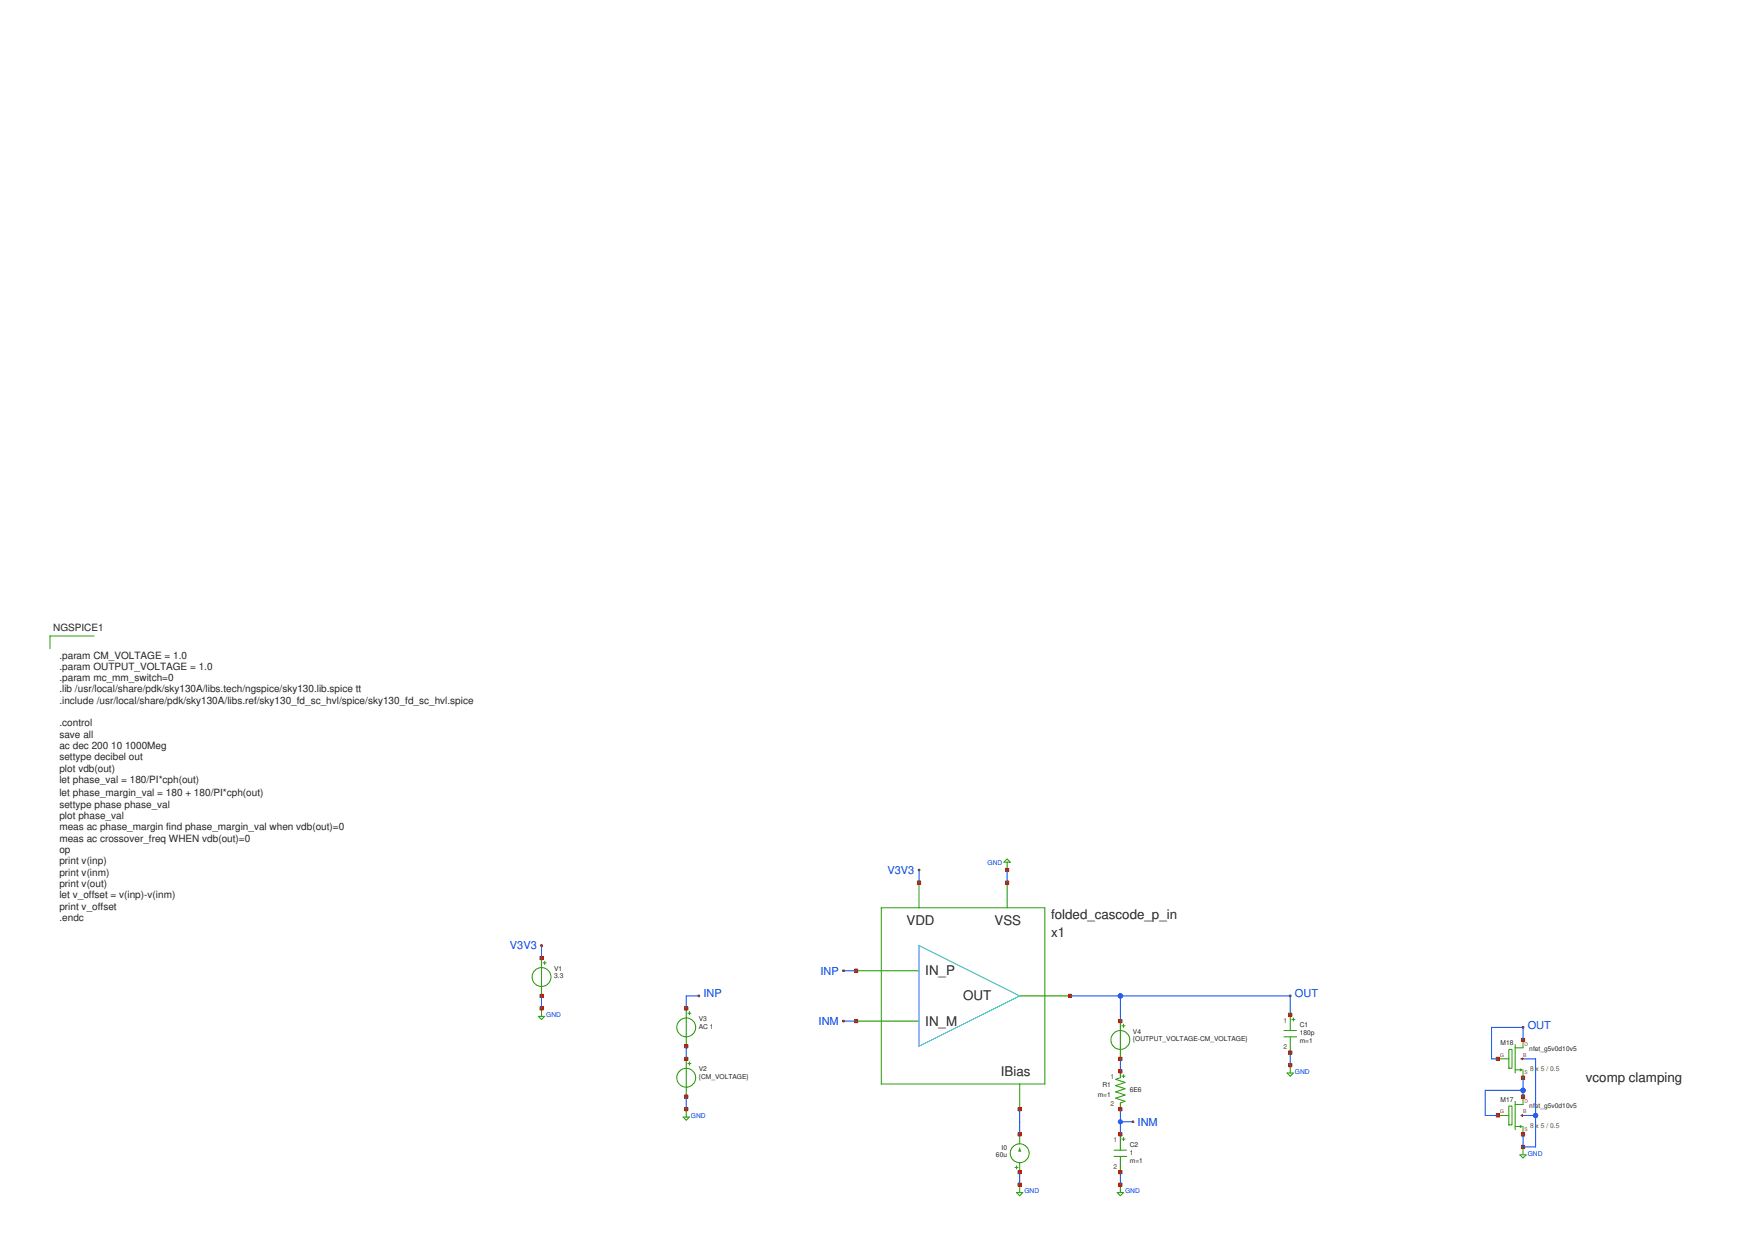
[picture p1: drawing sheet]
<svg xmlns="http://www.w3.org/2000/svg" width="297mm" height="210mm" viewBox="0 0 297 210" stroke-linecap="round" stroke-linejoin="round" font-family="sans-serif">
<g fill="none" stroke="#229800" stroke-width=".17">
<path d="M16 108.1h-7.5v2.1M91.5 172.7h1.1l-.5 .6zM92.1 162.8v6.5M92.1 171.4v1.3M92.3 163.7h.6M92.6 163.4v.5M172.6 198.4h.5M172.8 198.2v.5M173.4 192.8v1.6M173.4 197.6v1.6"/>
<circle cx="92.1" cy="166.1" r="1.6"/>
</g>
<path d="M173.4 194.9l.2 .8h-.2v1.1v-1.1h-.3z" fill="#229800"/>
<g fill="none" stroke="#229800" stroke-width=".17">
<path d="M149.8 154.3h27.9v29.9h-27.9zM156.3 150v4.3M170.7 146.5l.5-.5 .6 .5zM171.2 146.5v1.4M171.2 150v4.3M116.7 171.4v6.4M116.7 180v6.4M116.9 172.2h.6M117.2 171.9v.6M145.6 165h10.7M145.6 173.5h10.7M173.4 169.3h8.5"/>
<path d="M190.5 173.5v6.5M190.8 174.3h.5M191 174.1v.5M218.3 175.2h2.1M218.3 176.2h2.1M219.4 172.5v2.7M219.4 176.2v2.7M219.6 173.3h.6M219.9 173v.5M116.1 189.9h1.1l-.5 .5zM116.7 188.5v1.4M116.9 180.8h.6"/>
<path d="M117.2 180.5v.5M173.4 184.2v4.3M189.4 195.5h2.2M189.4 196.5h2.2M190.5 182.1v1.1l-.8 .2 1.6 .6-1.6 .5 1.6 .5-1.6 .6 1.6 .5-1.6 .6 1.6 .5-.8 .3v1M190.5 192.8v2.7M190.5 196.5v2.7M190.8 182.9h.5M190.8 193.6h.5M191 182.6v.6M191 193.3v.6M218.8 182.4h1.1l-.5 .5z"/>
<path d="M219.4 181v1.4M254.7 189.6h1.8M257.6 191.5h.8M257.6 187.2v4.8M259 186.4v1.3h-1.4M259 191.5v1.3M172.8 202.7h1.1l-.5 .5zM173.4 201.4v1.3M190 202.7h1l-.5 .5zM190.5 201.4v1.3"/>
<circle cx="116.7" cy="174.6" r="1.6"/>
<circle cx="190.5" cy="176.8" r="1.6"/>
<circle cx="116.7" cy="183.2" r="1.6"/>
<circle cx="173.4" cy="196" r="1.6"/>
</g>
<path d="M258.4 191.2l.6 .3-.6 .2z" fill="#229800"/>
<path d="M254.7 180h1.8M257.6 177.6v4.8M259 176.8v1.3h-1.4M256.5 188h.6v3.2h-.6zM257.6 181.8h.8M259 181.8v1.4" fill="none" stroke="#229800" stroke-width=".17"/>
<path d="M258.4 181.6l.6 .2-.6 .3z" fill="#229800"/>
<path d="M256.5 178.4h.6v3.2h-.6zM258.4 196.3h1.1l-.5 .5zM259 194.9v1.4" fill="none" stroke="#229800" stroke-width=".17"/>
<path d="M91.8 162.6h.5v.5h-.5z" fill="none" stroke="#ba2200" stroke-width=".17"/>
<path d="M91.8 162.6h.5v.5h-.5z" fill="#ba2200"/>
<path d="M91.8 169h.5v.5h-.5z" fill="none" stroke="#ba2200" stroke-width=".17"/>
<path d="M91.8 169h.5v.5h-.5z" fill="#ba2200"/>
<path d="M91.8 171.1h.5v.6h-.5z" fill="none" stroke="#ba2200" stroke-width=".17"/>
<path d="M91.8 171.1h.5v.6h-.5z" fill="#ba2200"/>
<path d="M91.9 160.6h.3v.2h-.3z" fill="none" stroke="#ba2200" stroke-width=".17"/>
<path d="M91.9 160.6h.3v.2h-.3z" fill="#ba2200"/>
<path d="M173.1 199h.5v.5h-.5z" fill="none" stroke="#ba2200" stroke-width=".17"/>
<path d="M173.1 199h.5v.5h-.5z" fill="#ba2200"/>
<path d="M173.1 192.5h.5v.6h-.5z" fill="none" stroke="#ba2200" stroke-width=".17"/>
<path d="M173.1 192.5h.5v.6h-.5z" fill="#ba2200"/>
<path d="M173.1 201.1h.5v.5h-.5z" fill="none" stroke="#ba2200" stroke-width=".17"/>
<path d="M173.1 201.1h.5v.5h-.5z" fill="#ba2200"/>
<path d="M116.4 179.7h.5v.5h-.5z" fill="none" stroke="#ba2200" stroke-width=".17"/>
<path d="M116.4 179.7h.5v.5h-.5z" fill="#ba2200"/>
<path d="M116.4 186.1h.5v.6h-.5z" fill="none" stroke="#ba2200" stroke-width=".17"/>
<path d="M116.4 186.1h.5v.6h-.5z" fill="#ba2200"/>
<path d="M116.4 188.3h.5v.5h-.5z" fill="none" stroke="#ba2200" stroke-width=".17"/>
<path d="M116.4 188.3h.5v.5h-.5z" fill="#ba2200"/>
<path d="M116.4 171.1h.5v.6h-.5z" fill="none" stroke="#ba2200" stroke-width=".17"/>
<path d="M116.4 171.1h.5v.6h-.5z" fill="#ba2200"/>
<path d="M116.4 177.6h.5v.5h-.5z" fill="none" stroke="#ba2200" stroke-width=".17"/>
<path d="M116.4 177.6h.5v.5h-.5z" fill="#ba2200"/>
<path d="M118.7 169.1h.3v.3h-.3z" fill="none" stroke="#ba2200" stroke-width=".17"/>
<path d="M118.7 169.1h.3v.3h-.3z" fill="#ba2200"/>
<path d="M143.3 164.9h.3v.2h-.3z" fill="none" stroke="#ba2200" stroke-width=".17"/>
<path d="M143.3 164.9h.3v.2h-.3z" fill="#ba2200"/>
<path d="M143.3 173.4h.3v.3h-.3z" fill="none" stroke="#ba2200" stroke-width=".17"/>
<path d="M143.3 173.4h.3v.3h-.3z" fill="#ba2200"/>
<path d="M156.1 147.7h.3v.3h-.3z" fill="none" stroke="#ba2200" stroke-width=".17"/>
<path d="M156.1 147.7h.3v.3h-.3z" fill="#ba2200"/>
<path d="M171 147.6h.5v.5h-.5z" fill="none" stroke="#ba2200" stroke-width=".17"/>
<path d="M171 147.6h.5v.5h-.5z" fill="#ba2200"/>
<path d="M219.2 169.1h.3v.3h-.3z" fill="none" stroke="#ba2200" stroke-width=".17"/>
<path d="M219.2 169.1h.3v.3h-.3z" fill="#ba2200"/>
<path d="M219.1 172.2h.5v.5h-.5z" fill="none" stroke="#ba2200" stroke-width=".17"/>
<path d="M219.1 172.2h.5v.5h-.5z" fill="#ba2200"/>
<path d="M219.1 178.6h.5v.6h-.5z" fill="none" stroke="#ba2200" stroke-width=".17"/>
<path d="M219.1 178.6h.5v.6h-.5z" fill="#ba2200"/>
<path d="M219.1 180.8h.5v.5h-.5z" fill="none" stroke="#ba2200" stroke-width=".17"/>
<path d="M219.1 180.8h.5v.5h-.5z" fill="#ba2200"/>
<path d="M190.2 181.8h.6v.6h-.6z" fill="none" stroke="#ba2200" stroke-width=".17"/>
<path d="M190.2 181.8h.6v.6h-.6z" fill="#ba2200"/>
<path d="M190.2 188.3h.6v.5h-.6z" fill="none" stroke="#ba2200" stroke-width=".17"/>
<path d="M190.2 188.3h.6v.5h-.6z" fill="#ba2200"/>
<path d="M190.2 173.3h.6v.5h-.6z" fill="none" stroke="#ba2200" stroke-width=".17"/>
<path d="M190.2 173.3h.6v.5h-.6z" fill="#ba2200"/>
<path d="M190.2 179.7h.6v.5h-.6z" fill="none" stroke="#ba2200" stroke-width=".17"/>
<path d="M190.2 179.7h.6v.5h-.6z" fill="#ba2200"/>
<path d="M190.2 192.5h.6v.6h-.6z" fill="none" stroke="#ba2200" stroke-width=".17"/>
<path d="M190.2 192.5h.6v.6h-.6z" fill="#ba2200"/>
<path d="M190.2 199h.6v.5h-.6z" fill="none" stroke="#ba2200" stroke-width=".17"/>
<path d="M190.2 199h.6v.5h-.6z" fill="#ba2200"/>
<path d="M190.2 201.1h.6v.5h-.6z" fill="none" stroke="#ba2200" stroke-width=".17"/>
<path d="M190.2 201.1h.6v.5h-.6z" fill="#ba2200"/>
<path d="M192.5 190.5h.3v.3h-.3z" fill="none" stroke="#ba2200" stroke-width=".17"/>
<path d="M192.5 190.5h.3v.3h-.3z" fill="#ba2200"/>
<path d="M145.3 164.7h.5v.6h-.5z" fill="none" stroke="#ba2200" stroke-width=".17"/>
<path d="M145.3 164.7h.5v.6h-.5z" fill="#ba2200"/>
<path d="M145.3 173.3h.5v.5h-.5z" fill="none" stroke="#ba2200" stroke-width=".17"/>
<path d="M145.3 173.3h.5v.5h-.5z" fill="#ba2200"/>
<path d="M181.7 169h.5v.5h-.5z" fill="none" stroke="#ba2200" stroke-width=".17"/>
<path d="M181.7 169h.5v.5h-.5z" fill="#ba2200"/>
<path d="M156 149.7h.5v.6h-.5z" fill="none" stroke="#ba2200" stroke-width=".17"/>
<path d="M156 149.7h.5v.6h-.5z" fill="#ba2200"/>
<path d="M171 149.7h.5v.6h-.5z" fill="none" stroke="#ba2200" stroke-width=".17"/>
<path d="M171 149.7h.5v.6h-.5z" fill="#ba2200"/>
<path d="M173.1 188.3h.5v.5h-.5z" fill="none" stroke="#ba2200" stroke-width=".17"/>
<g fill="#ba2200">
<path d="M173.1 188.3h.5v.5h-.5z"/>
<path d="M258.4 189.6l.6-.3v.6z"/>
</g>
<path d="M258.7 186.1h.5v.6h-.5z" fill="none" stroke="#ba2200" stroke-width=".17"/>
<path d="M258.7 186.1h.5v.6h-.5z" fill="#ba2200"/>
<path d="M254.4 189.3h.5v.6h-.5z" fill="none" stroke="#ba2200" stroke-width=".17"/>
<path d="M254.4 189.3h.5v.6h-.5z" fill="#ba2200"/>
<path d="M258.7 192.5h.5v.6h-.5z" fill="none" stroke="#ba2200" stroke-width=".17"/>
<path d="M258.7 192.5h.5v.6h-.5z" fill="#ba2200"/>
<path d="M258.9 189.6h.1" fill="none" stroke="#ba2200" stroke-width=".17"/>
<path d="M258.4 180l.6-.3v.5z" fill="#ba2200"/>
<path d="M258.7 176.5h.5v.5h-.5z" fill="none" stroke="#ba2200" stroke-width=".17"/>
<path d="M258.7 176.5h.5v.5h-.5z" fill="#ba2200"/>
<path d="M254.4 179.7h.5v.5h-.5z" fill="none" stroke="#ba2200" stroke-width=".17"/>
<path d="M254.4 179.7h.5v.5h-.5z" fill="#ba2200"/>
<path d="M258.7 182.9h.5v.5h-.5z" fill="none" stroke="#ba2200" stroke-width=".17"/>
<path d="M258.7 182.9h.5v.5h-.5z" fill="#ba2200"/>
<path d="M258.9 180h.1" fill="none" stroke="#ba2200" stroke-width=".17"/>
<path d="M258.7 194.7h.5v.5h-.5z" fill="none" stroke="#ba2200" stroke-width=".17"/>
<path d="M258.7 194.7h.5v.5h-.5z" fill="#ba2200"/>
<path d="M258.8 174.5h.3v.2h-.3z" fill="none" stroke="#ba2200" stroke-width=".17"/>
<path d="M258.8 174.5h.3v.2h-.3z" fill="#ba2200"/>
<path d="M156.3 160.7l17.1 8.6-17.1 8.5z" fill="none" stroke="#00cbed" stroke-width=".17"/>
<g fill="none" stroke="#0044ed" stroke-width=".17">
<path d="M156.3 147.9v2.1M171.2 147.9v2.1M92.1 160.7v2.1M92.1 169.3v2.1M116.7 177.8v2.2M118.8 169.3h-2.1v2.1M143.4 165h2.2M143.4 173.5h2.2M181.9 169.3h37.5v3.2M190.5 169.3v4.2M190.5 180v2.1M219.4 178.9v2.1"/>
<path d="M259 176.8v-2.2h-5.4v5.4h1.1M259 180h2.1v14.9h-2.1v-2.1M116.7 186.4v2.1M173.4 188.5v4.3M173.4 199.2v2.2M190.5 188.5v4.3M190.5 199.2v2.2M190.5 190.7h2.1M259 183.2v3.2M259 185.3h-6.5v4.3h2.2M259 189.6h2.1"/>
</g>
<g fill="#0044ed">
<path d="M190.1 169.1a.43 .43 0 0 1 .5-.2 .43 .43 0 0 1 .3 .4h-.4h.4a.43 .43 0 0 1-.5 .4 .43 .43 0 0 1-.3-.6z"/>
<path d="M190.1 190.4a.43 .43 0 0 1 .5-.2 .43 .43 0 0 1 .3 .5h-.4h.4a.43 .43 0 0 1-.5 .4 .43 .43 0 0 1-.3-.7z"/>
<path d="M258.7 184.9a.43 .43 0 0 1 .7 .4h-.4h.4a.43 .43 0 0 1-.7 .4 .43 .43 0 0 1 0-.8z"/>
<path d="M260.7 189.4a.43 .43 0 0 1 .5-.2 .43 .43 0 0 1 .3 .4h-.4h.4a.43 .43 0 0 1-.5 .4 .43 .43 0 0 1-.3-.6z"/>
</g>
<g font-size="2.3" fill="#222">
<text x="154.1" y="157.2">VDD</text>
<text x="169.1" y="157.2">VSS</text>
<text x="178.7" y="156.1">folded_cascode_p_in</text>
<text x="178.7" y="159.3">x1</text>
<text x="157.3" y="165.8">IN_P</text>
<text x="163.7" y="170">OUT</text>
<text x="157.3" y="174.3">IN_M</text>
<text x="170.2" y="182.9">IBias</text>
<text x="269.7" y="183.9">vcomp clamping</text>
</g>
<g font-size="1.9" fill="#0044ed">
<text x="150.9" y="148.5">V3V3</text>
<text x="86.7" y="161.4">V3V3</text>
<text x="139.5" y="165.6">INP</text>
<text x="119.6" y="169.5">INP</text>
<text x="220.2" y="169.5">OUT</text>
<text x="139.2" y="174.2">INM</text>
<text x="259.8" y="174.9">OUT</text>
<text x="193.4" y="191.3">INM</text>
</g>
<g font-size="1.7" fill="#222">
<text x="9" y="107.3">NGSPICE1</text>
<text x="10.1" y="111.9">.param CM_VOLTAGE = 1.0</text>
<text x="10.1" y="113.8">.param OUTPUT_VOLTAGE = 1.0</text>
<text x="10.1" y="115.8">.param mc_mm_switch=0</text>
<text x="10.1" y="117.7">.lib /usr/local/share/pdk/sky130A/libs.tech/ngspice/sky130.lib.spice tt</text>
<text x="10.1" y="119.6">.include /usr/local/share/pdk/sky130A/libs.ref/sky130_fd_sc_hvl/spice/sky130_fd_sc_hvl.spice</text>
<text x="10.1" y="123.5">.control</text>
<text x="10.1" y="125.4">save all</text>
<text x="10.1" y="127.3">ac dec 200 10 1000Meg</text>
<text x="10.1" y="129.2">settype decibel out</text>
<text x="10.1" y="131.2">plot vdb(out)</text>
<text x="10.1" y="133.1">let phase_val = 180/PI*cph(out)</text>
<text x="10.1" y="135.3">let phase_margin_val = 180 + 180/PI*cph(out)</text>
<text x="10.1" y="137.3">settype phase phase_val</text>
<text x="10.1" y="139.2">plot phase_val</text>
<text x="10.1" y="141.1">meas ac phase_margin find phase_margin_val when vdb(out)=0</text>
<text x="10.1" y="143">meas ac crossover_freq WHEN vdb(out)=0</text>
<text x="10.1" y="145">op</text>
<text x="10.1" y="146.9">print v(inp)</text>
<text x="10.1" y="148.8">print v(inm)</text>
<text x="10.1" y="150.7">print v(out)</text>
<text x="10.1" y="152.7">let v_offset = v(inp)-v(inm)</text>
<text x="10.1" y="154.6">print v_offset</text>
<text x="10.1" y="156.5">.endc</text>
</g>
<g font-size="1.1" fill="#0044ed">
<text x="167.9" y="147">GND</text>
<text x="92.9" y="172.9">GND</text>
<text x="220.2" y="182.5">GND</text>
<text x="117.5" y="190">GND</text>
<text x="259.8" y="196.4">GND</text>
<text x="174.2" y="202.8">GND</text>
<text x="191.3" y="202.8">GND</text>
</g>
<g font-size="1.1" fill="#222">
<text x="94.2" y="165">V1</text>
<text x="94.2" y="166.3">3.3</text>
<text x="118.8" y="173.5">V3</text>
<text x="118.8" y="174.9">AC 1</text>
<text x="192.6" y="175.7">V4</text>
<text x="192.6" y="177">{OUTPUT_VOLTAGE-CM_VOLTAGE}</text>
<text x="221" y="174.6">C1</text>
<text x="221" y="175.9">180p</text>
<text x="221" y="177.3">m=1</text>
<text x="255.1" y="177.7">M18</text>
<text x="260" y="178.6">nfet_g5v0d10v5</text>
<text x="118.8" y="182.1">V2</text>
<text x="118.8" y="183.4">{CM_VOLTAGE}</text>
<text x="187.4" y="184.8">R1</text>
<text x="192.1" y="185.6">6E6</text>
<text x="186.7" y="186.4">m=1</text>
<text x="255.1" y="187.3">M17</text>
<text x="260" y="188.3">nfet_g5v0d10v5</text>
<text x="169.3" y="196.7">60u</text>
<text x="170.3" y="195.4">I0</text>
<text x="192.1" y="194.9">C2</text>
<text x="192.1" y="196.3">1</text>
<text x="192.1" y="197.6">m=1</text>
</g>
<g font-size="1.1" fill="#660">
<text x="218.2" y="173.8">1</text>
<text x="218.2" y="178.3">2</text>
<text x="188.8" y="183.4">1</text>
<text x="260.2" y="182.1">8 x 5 / 0.5</text>
<text x="188.8" y="188">2</text>
<text x="260.2" y="191.7">8 x 5 / 0.5</text>
<text x="189.3" y="194.1">1</text>
<text x="189.3" y="198.7">2</text>
</g>
<g font-size=".9" fill="#fe0000">
<text x="255.1" y="179.6">G</text>
<text x="259" y="179.6">B</text>
<text x="259.2" y="177.8">D</text>
<text x="259.2" y="182.5">S</text>
<text x="255.1" y="189.2">G</text>
<text x="259" y="189.2">B</text>
<text x="259.2" y="187.4">D</text>
<text x="259.2" y="192.2">S</text>
</g>
</svg>
